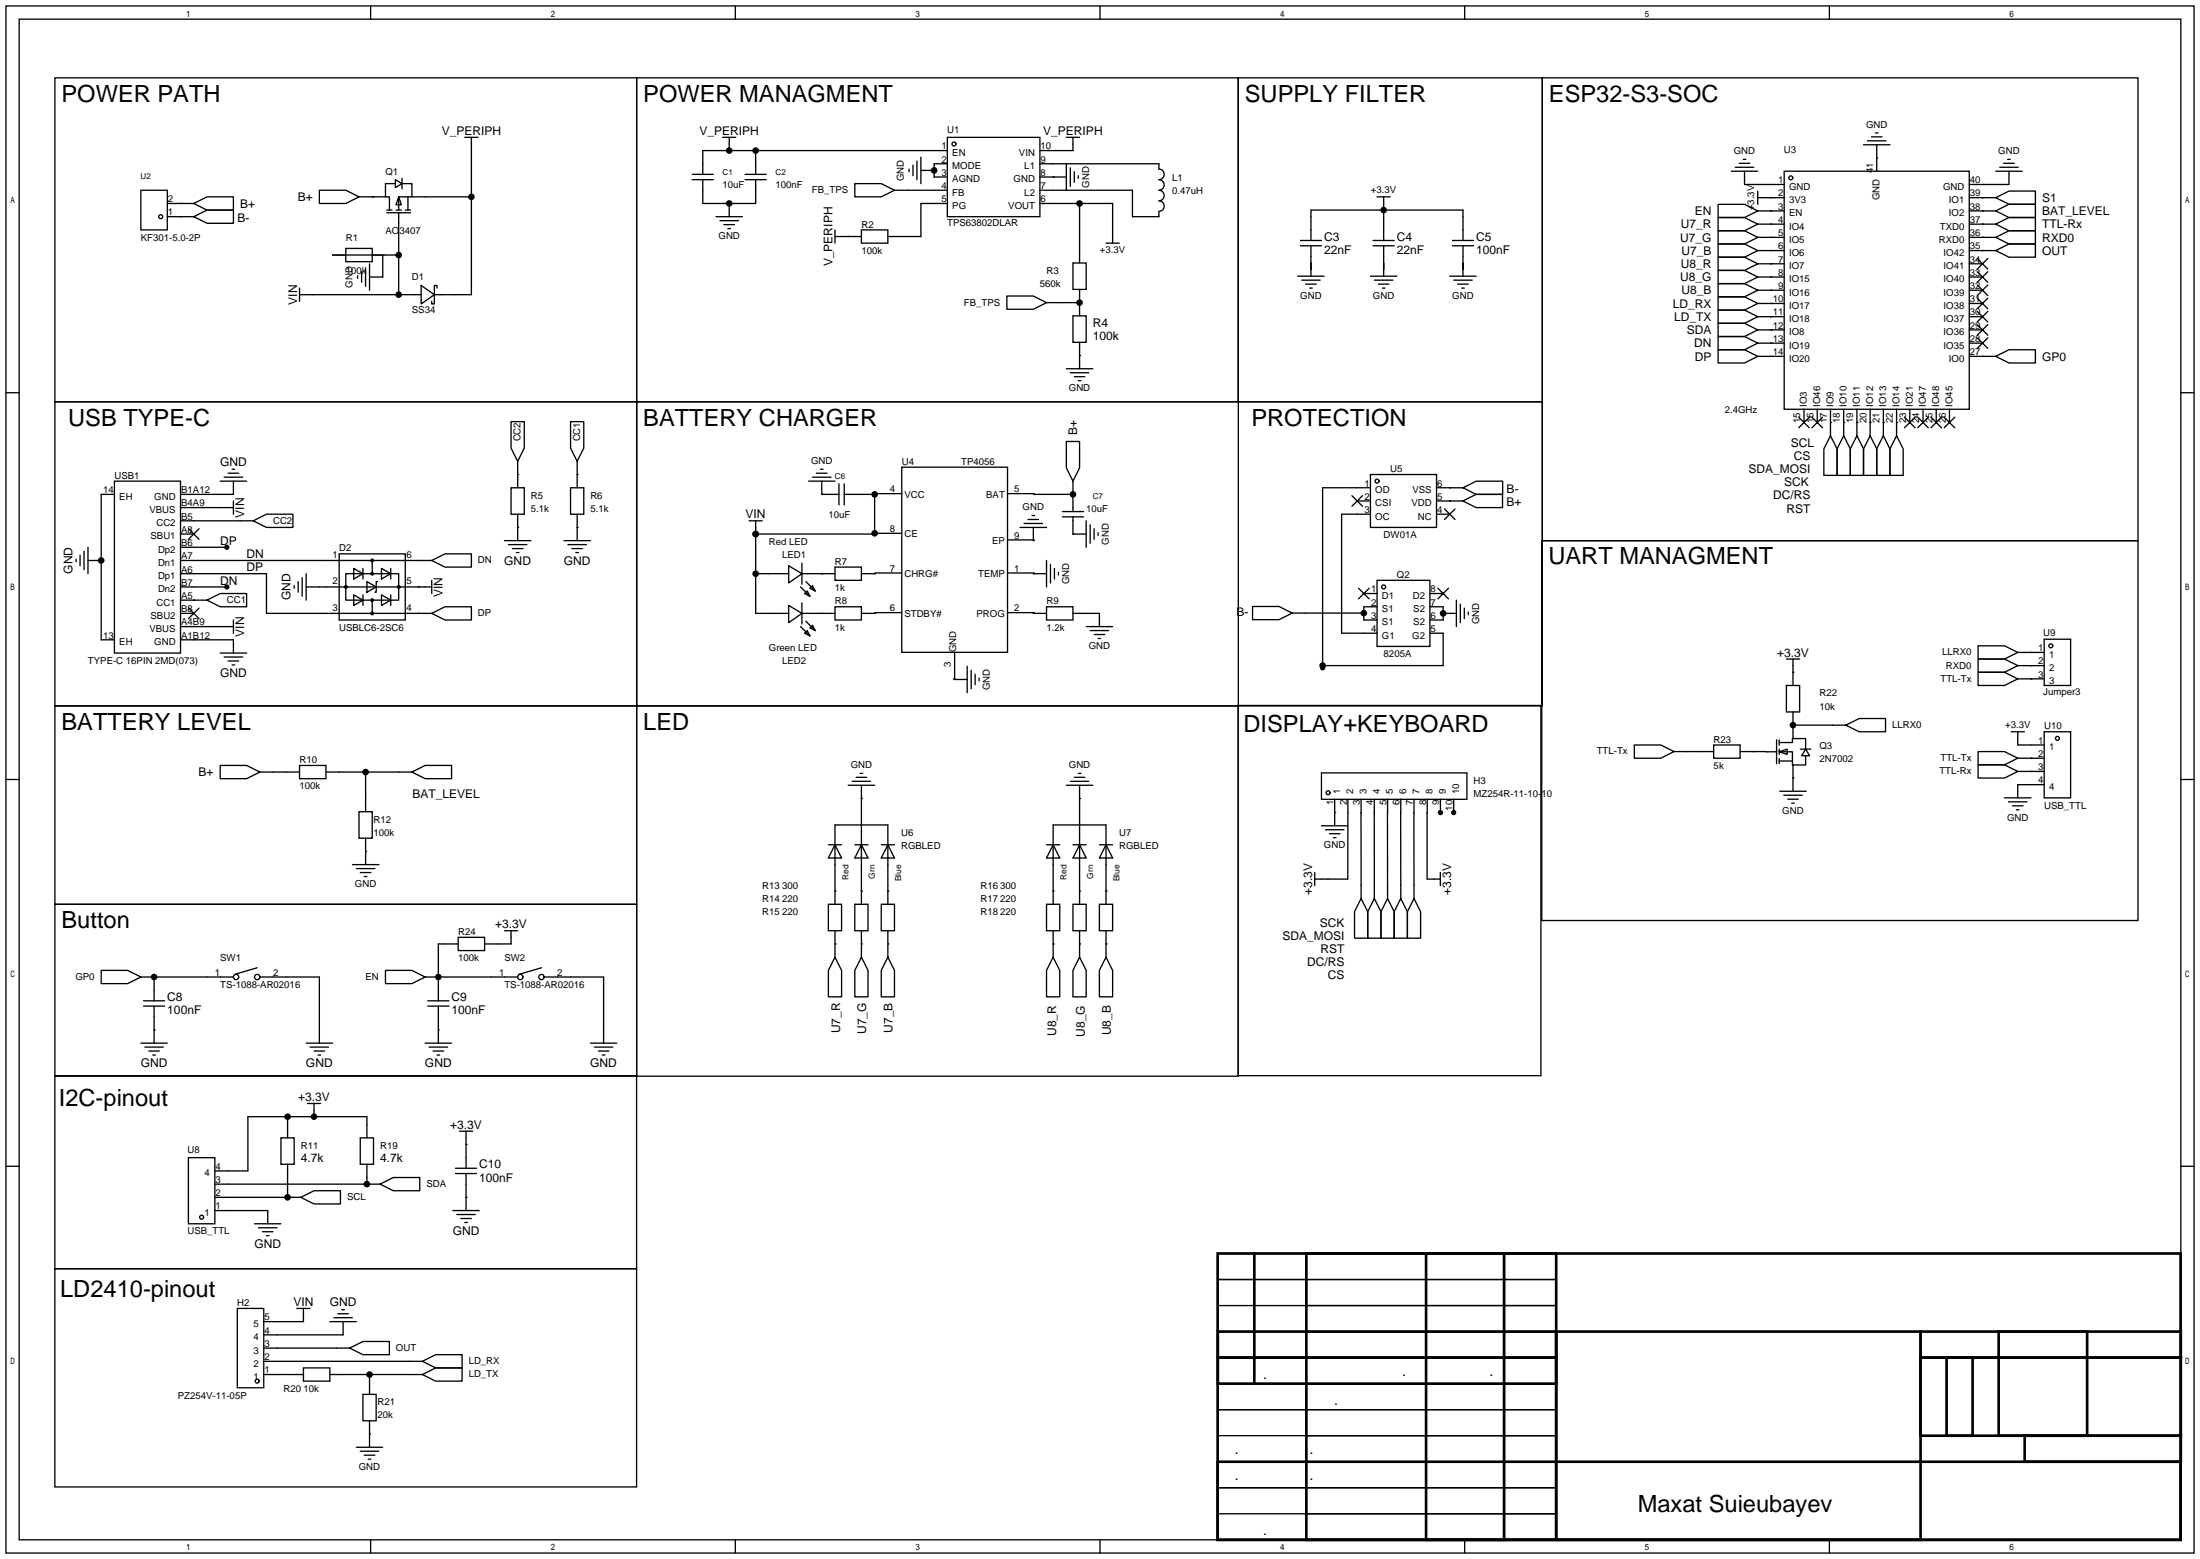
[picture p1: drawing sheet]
<svg xmlns="http://www.w3.org/2000/svg" width="423mm" height="299mm" viewBox="0 0 423 299" stroke-linecap="round" stroke-linejoin="round" font-family="sans-serif">
<g fill="none" stroke="#000" stroke-width=".25">
<path d="M1.1 1.1h420.4v297.2h-420.4zM3.7 3.7h415.3v292.1h-415.3zM10.6 15h111.7v62.2h-111.7zM71.2 1.1v2.6M122.3 15h115.6v62.2h-115.6zM141.3 1.1v2.6M211.3 1.1v2.6M237.9 15h58.4v62.2h-58.4zM281.4 1.1v2.6M296.3 15h114.4v88.9h-114.4zM351.5 1.1v2.6M27.1 36.5h5v7.7h-5z"/>
<path d="M32.1 39.1h5.1M34.7 39.1h.1M37.2 39.1l2.6-1.3h5v2.6h-5zM61.4 36.5h5l2.6 1.3-2.6 1.3h-5zM69 37.8h5.1M71.5 37.8h.1M75.8 35.3h-1.7v2.5h.7v2.6M76 34.5l1.2 .8-1.2 .7zM76.6 37.8l.5 1.5h-1zM77.2 34.3v2M77.4 35.3h1.7v2.5h-2.5v2.6M78.4 37.8v2.6"/>
<path d="M79.1 37.8h11.5M89.3 26.4h2.5M90.6 26.4v30.2h-7.1M133 34.5h4M133 33.5h4M135 34.5v4.6h10.2v-4.6M138.8 26.4h2.6M140.1 26.4v2.5M140.1 39.1v2.5M143.1 34.5h4.1M143.1 33.5h4.1M145.2 28.9v4.6"/>
<path d="M164.2 35.3h5.1l2.5 1.2-2.5 1.3h-5.1zM171.8 36.5h10.2M174.6 32.5v.5M175.4 31.7v2M176.2 31v3.5M176.9 32.7h2.6M176.9 30.2v5.1M182 26.4h17.8v15.2h-17.8zM182 39.1h-5.1v6.3h-6.3M182 31.5h-2.5v2.5h2.5M182 28.9h-47v4.6M199.8 31.5h22.8v1a1.02 1.02 0 0 1 1.1 1 1.02 1.02 0 0 1-1.1 1"/>
<path d="M199.8 36.5h17.8v5.1h5v-1M199.8 39.1h14v7.6M199.8 34h5.1M202.3 34h.1M204.9 26.4h2.5M204.9 31.5v5M205.6 32.2v3.6M206.1 26.4v2.5h-6.3M206.4 33v2M207.1 33.7v.6M207.4 39.1v11.4M222.6 34.5a1.02 1.02 0 0 1 1.1 1 1.02 1.02 0 0 1-1.1 1"/>
<path d="M222.6 38.6a1.02 1.02 0 0 1 1.1 1 1.02 1.02 0 0 1-1.1 1M222.6 36.5a1.02 1.02 0 0 1 1.1 1.1 1.02 1.02 0 0 1-1.1 1M264.6 37.8h2.5M265.8 37.8v8.4M330.1 39.2h5.1l2.5 1.3-2.5 1.3h-5.1zM332.6 32.9h5.1M333.4 32.1h3.5M334.1 31.4h2.1M334.9 30.6h.5M335.2 32.9v2.5h7.6M337.7 38h5.1M337.7 36.7v2.5"/>
<path d="M340.2 38h.1M342.8 32.9h35.5v45.7h-35.5zM358 27.8h5.1M358.8 27.1h3.5M359.5 26.3h2.1M360.3 25.5h.5M360.6 30.4h.1M360.6 27.8v5.1M378.3 38h5.1M380.9 38h.1M383.4 38l2.6-1.3h5v2.5h-5zM383.4 32.9h5.1"/>
<path d="M384.2 32.1h3.5M384.9 31.4h2.1M385.7 30.6h.5M386 32.9v2.5h-7.7M34.7 41.6h.1M37.2 41.6l2.6-1.2h5v2.5h-5zM37.2 41.6h-5.1M57.5 56.6h23.4M57.5 55.3v2.6M63.9 49h12.7M66.4 47.7h5.1v2.6h-5.1zM68.7 53v.5"/>
<path d="M69.5 52.2v2M70.2 51.4v3.6M71 50.7v5.1M73.5 49v4.2h-2.5M74.3 40.4h1M74.3 40.9h4.6M76.1 40.4h1M76.6 40.9v15.7M77.9 40.4h1M80.9 54.8l2.6 1.8-2.6 1.8zM84 55.3v-.5h-.5v3.6h-.6v-.5M137.6 41.6h5"/>
<path d="M138.3 42.4h3.6M139.1 43.1h2M139.8 43.9h.5M160.4 45.4h5.1M160.4 44.2v2.5M163 45.4h.1M165.5 44.2h5.1v2.5h-5.1zM193.4 56.9h5.1l2.6 1.2-2.6 1.3h-5.1zM201.1 58.1h6.3M206.1 50.5h2.6v5.1h-2.6zM207.4 55.6v5.1M212.5 46.7h2.5"/>
<path d="M249.3 53.1h5.1M249.8 46.2h4.1M249.8 47.2h4.1M250.1 53.8h3.5M250.8 54.6h2.1M251.6 55.3h.5M251.9 46.2v-5.8h29.2v5.8M251.9 47.2v5.9M263.3 53.1h5.1M263.8 46.2h4.1M263.8 47.2h4.1M264 53.8h3.6"/>
<path d="M264.8 54.6h2M265.6 55.3h.5M265.8 47.2v5.9M278.5 53.1h5.1M279 46.2h4.1M279 47.2h4.1M279.3 53.8h3.5M280 54.6h2.1M280.8 55.3h.5M281.1 47.2v5.9M330.1 41.8h5.1l2.5 1.3-2.5 1.2h-5.1zM330.1 44.3h5.1l2.5 1.3-2.5 1.3h-5.1z"/>
<path d="M330.1 46.9h5.1l2.5 1.2-2.5 1.3h-5.1zM330.1 49.4h5.1l2.5 1.3-2.5 1.2h-5.1zM330.1 51.9h5.1l2.5 1.3-2.5 1.3h-5.1zM330.1 54.5h5.1l2.5 1.3-2.5 1.2h-5.1zM330.1 57h5.1l2.5 1.3-2.5 1.3h-5.1zM330.1 59.6h5.1l2.5 1.2-2.5 1.3h-5.1zM337.7 40.5h5.1M337.7 53.2h5.1M337.7 43.1h5.1M337.7 45.6h5.1M337.7 48.1h5.1M337.7 50.7h5.1"/>
<path d="M337.7 55.8h5.1M337.7 58.3h5.1M340.2 43.1h.1M340.2 45.6h.1M340.2 48.1h.1M340.2 50.7h.1M340.2 53.2h.1M340.2 55.8h.1M340.2 40.5h.1M340.2 58.3h.1M378.3 40.5h5.1M378.3 53.2h2.6"/>
<path d="M378.3 43.1h5.1M378.3 45.6h5.1M378.3 48.1h5.1M378.3 50.7h2.6M378.3 55.8h2.6M378.3 58.3h2.6M379.9 59.8l2 2M379.9 57.3l2 2M379.9 54.7l2 2.1M379.9 52.2l2 2M379.9 49.7l2 2M380.9 40.5h.1"/>
<path d="M380.9 45.6h.1M380.9 43.1h.1M380.9 48.1h.1M381.9 59.8l-2 2M381.9 57.3l-2 2M381.9 54.7l-2 2.1M381.9 52.2l-2 2M381.9 49.7l-2 2M383.4 40.5l2.6-1.3h5v2.6h-5zM383.4 43.1l2.6-1.3h5v2.5h-5zM383.4 45.6l2.6-1.3h5v2.6h-5zM383.4 48.1l2.6-1.2h5v2.5h-5z"/>
<path d="M1.1 75.4h2.6M10.6 77.2h111.7v58.4h-111.7zM122.3 77.2h174v58.4h-174zM204.9 70.8h5M205.6 71.6h3.6M206.1 60.7h2.6v5.1h-2.6zM206.4 72.4h2M207.1 73.1h.6M207.4 68.3h.1M207.4 65.8v5M237.9 77.2v58.4M330.1 64.6h5.1l2.5 1.3-2.5 1.3h-5.1z"/>
<path d="M330.1 67.2h5.1l2.5 1.3-2.5 1.2h-5.1zM330.1 62.1h5.1l2.5 1.3-2.5 1.2h-5.1zM337.7 65.9h5.1M337.7 68.5h5.1M337.7 60.8h5.1M337.7 63.4h5.1M340.2 65.9h.1M340.2 68.5h.1M340.2 63.4h.1M340.2 60.8h.1M346.6 78.6v2.6M349.1 78.6v2.6"/>
<path d="M351.7 78.6v5.1M354.2 78.6v5.1M356.7 78.6v5.1M359.3 78.6v5.1M361.8 78.6v5.1M364.4 78.6v5.1M366.9 78.6v2.6M369.4 78.6v2.6M372 78.6v2.6M374.5 78.6v2.6M378.3 65.9h2.6M378.3 68.5h5.1"/>
<path d="M378.3 60.8h2.6M378.3 63.4h2.6M379.9 64.9l2 2M379.9 62.4l2 2M380.9 68.5h.1M381.9 64.9l-2 2M381.9 62.4l-2 2M383.4 68.5l2.6-1.3h5v2.5h-5zM419 75.4h2.5M22 92.4h12.7v33h-12.7zM22 95h-2.6v27.9h2.6M34.7 97.5h10.1"/>
<path d="M42.3 92.4h5.1M43.1 91.7h3.5M43.8 90.9h2.1M44.6 90.1h.5M44.8 92.4v2.6h-10.1M44.8 96.2v2.6M98.2 93.7h2.5v5.1h-2.5zM98.2 81h2.5v5.1l-1.2 2.5-1.3-2.5zM99.5 91.2h.1M99.5 88.6v5.1M99.5 98.8v5.1M109.6 93.7h2.6v5.1h-2.6z"/>
<path d="M109.6 81h2.6v5.1l-1.3 2.5-1.3-2.5zM110.9 91.2h.1M110.9 88.6v5.1M110.9 98.8v5.1M155.3 92.4h5.1M156.1 91.7h3.6M156.9 90.9h2M157.6 90.1h.5M157.9 95h.1M157.9 95h3.3M157.9 92.4v2.6M161.2 92.9v4.1"/>
<path d="M162.2 92.9v4.1M162.2 95h5.8M173.2 89.7h20.4v35.6h-20.4zM173.2 94.8h-5.2v7.8h-22.8M193.6 94.8l12.5 .2M197.5 99.8h2M198.3 99h.5M204.1 99.3h4.1M204.1 98.3h4.1M204.9 84.8h2.5v5.1l-1.3 2.5-1.2-2.5zM206.1 92.4v5.9M206.1 99.3v3.3"/>
<path d="M259.7 95.2l2.1 2M260.7 96.2h2.6M261.8 95.2l-2.1 2M263.3 91.2h12.7v10.1h-12.7zM263.3 98.8h-5.5v22.8h6.8M263.3 93.7h-9.2v34.6M276 93.7h5.1M276 96.2h5M276 98.8h2.5M277.5 97.8l2 2M278.5 96.2h.1M278.5 93.7h.1"/>
<path d="M279.5 97.8l-2 2M281 96.2l2.6-1.2h5.1v2.5h-5.1zM281.1 93.7l2.5-1.3h5.1v2.6h-5.1zM345.6 80.1l2 2.1M347.6 80.1l-2 2.1M348.1 80.1l2 2.1M350.1 80.1l-2 2.1M351.7 83.7l1.2 2.5v5.1h-2.5v-5.1zM351.7 81.2h.1M354.2 83.7l1.3 2.5v5.1h-2.6v-5.1zM354.2 81.2h.1M356.7 83.7l1.3 2.5v5.1h-2.5v-5.1z"/>
<path d="M356.7 81.2h.1M359.3 83.7l1.3 2.5v5.1h-2.6v-5.1zM359.3 81.2h.1M361.8 83.7l1.3 2.5v5.1h-2.5v-5.1zM361.8 81.2h.1M364.4 83.7l1.2 2.5v5.1h-2.5v-5.1zM364.4 81.2h.1M365.9 80.1l2 2.1M367.9 80.1l-2 2.1M368.4 80.1l2.1 2.1M370.5 80.1l-2.1 2.1M371 80.1l2 2.1"/>
<path d="M373 80.1l-2 2.1M373.5 80.1l2 2.1M375.5 80.1l-2 2.1M14.6 107.4v.5M15.4 106.6v2.1M16.1 105.9v3.5M16.9 107.7h2.5M16.9 105.1v5.1M34.7 110.2h16.5v7.6h31.7M34.7 117.8h2.5M34.7 102.6h2.5M34.7 112.7h8.9"/>
<path d="M34.7 100h14M34.7 115.3h5.1M34.7 107.7h48.2M34.7 105.1h8.9M36.2 116.8l2 2M36.2 101.6l2 2M37.2 115.3h.1M38.2 116.8l-2 2M38.2 101.6l-2 2M39.8 115.3l2.5-1.3h5.1v2.6h-5.1zM44.8 119.1v2.5M48.7 100l2.5-1.2h5.1v2.5h-5.1z"/>
<path d="M56.5 112.5v.5M57.3 111.7v2.1M58.1 111v3.5M58.8 112.7h24.1M58.8 110.2v5.1M65.2 106.4h12.7v12.7h-12.7zM66.4 110.2h10.2v5.1h-10.2zM68 109.2l1.7 1-1.7 1zM68 114.3l1.7 1-1.7 1zM69.7 109.2v2M69.7 114.3v2M70.5 111.7l1.8 1-1.8 1.1z"/>
<path d="M71.5 107.7v2.5M71.5 115.3v2.5M72.5 111.7h-.2v2.1h-.3M73.3 109.2l1.8 1-1.8 1zM73.3 114.3l1.8 1-1.8 1zM75.1 109.2v2M75.1 114.3v2M80.4 112.7h.1M80.4 107.7h.1M80.4 117.8h.1M82.9 107.7l2.6-1.3h5.1v2.5h-5.1zM82.9 117.8l2.6-1.2h5.1v2.5h-5.1z"/>
<path d="M82.9 111.5v2.5M96.9 103.9h5.1M97.7 104.6h3.5M98.4 105.4h2.1M99.2 106.1h.5M99.5 101.3h.1M108.3 103.9h5.1M109.1 104.6h3.6M109.9 105.4h2M110.6 106.1h.5M110.9 101.3h.1M143.9 100h2.5"/>
<path d="M145.2 110.2h6.3M145.2 100v17.8h6.3M151.5 108.7l2.6 1.5-2.6 1.8zM151.5 116.3l2.6 1.5-2.6 1.8zM153.8 112.7l1.8 1.8M154.1 110.2h6.3M154.1 108.2v4M154.1 115.8v4.1M154.1 117.8h6.3M154.6 114l.5-.5 .5 1zM154.8 111.7l1.8 1.8M154.8 119.3l1.8 1.8"/>
<path d="M155.6 113l.5-.5 .5 1zM157.9 110.2h.1M157.9 117.8h.1M160.4 108.9h5.1v2.6h-5.1zM160.4 116.6h5.1v2.5h-5.1zM168 102.4h5.2M173.2 110.1l-7.7 .1M173.2 117.7l-7.7 .1M193.6 110.1h5v.1M193.6 117.7h5v.1M196 101.3h5.1M196.7 100.6h3.6"/>
<path d="M198.5 110.2h2.6M198.5 117.8h2.6M198.5 101.3v2.6h.1v-.2h-5M201.1 116.6h5v2.5h-5zM201.1 107.7v5M201.8 108.4v3.6M202.6 109.2v2M203.3 109.9v.6M206.1 102.6h.1M206.1 117.8h5.1v2.6M206.1 102.6h2.6M208.7 100v5.1"/>
<path d="M209.4 100.8v3.6M210.2 101.6v2M211 102.3v.5M240.6 116.5h5.1l2.6 1.3-2.6 1.2h-5.1zM248.3 117.8h13.7M261 113l2 2M262 114h2.6M263 113l-2 2M264.6 111.5h10.1v12.7h-10.1zM264.6 116.6h-2.6v2.5h2.6M274.7 114h2.6M274.7 116.6h2.6v2.5h-2.6"/>
<path d="M276.2 113l2.1 2M277.3 117.8h2.5M278.3 113l-2.1 2M279.8 115.3v5.1M280.6 116v3.6M281.3 116.8v2M282.1 117.6v.5M296.2 103.9h114.5v72.9h-114.5zM10.6 135.6h111.7v38.1h-111.7zM34.7 120.4h10.1M34.7 122.9h10.1v2.5M42.3 125.4h5.1"/>
<path d="M43.1 126.2h3.5M43.8 127h2.1M44.6 127.7h.5M122.3 135.6h115.6v71.1h-115.6zM153.8 120.4l1.8 1.7M154.6 121.6l.5-.5 .5 1zM155.6 120.6l.5-.5 .5 1zM183.4 125.3v5.1l-.1 .1h2.5M185.8 128v5.1M186.6 128.7v3.6M187.3 129.5v2M188.1 130.3v.5"/>
<path d="M208.7 120.4h5.1M209.4 121.1h3.6M210.2 121.9h2M211 122.6h.5M237.9 135.5h58.1v71.1h-58.1zM274.7 121.6h2.6v6.3h-23.2M343.2 131.7h2.5v5.1h-2.5zM343.2 126.6h2.5M344.5 129.1h.1M344.5 126.6v5.1M344.5 136.8v5M344.5 139.3h10.1"/>
<path d="M354.6 139.3l2.6-1.3h5v2.6h-5zM380 129.1h5.1l2.5 1.3-2.5 1.3h-5.1zM380 126.6h5.1l2.5 1.3-2.5 1.2h-5.1zM380 124.1h5.1l2.5 1.2-2.5 1.3h-5.1zM387.6 130.4h5.1M387.6 127.9h5.1M387.6 125.3h5.1M390.2 130.4h.1M390.2 127.9h.1M390.2 125.3h.1M392.7 122.8h5.1v8.9h-5.1zM1.1 149.7h2.6"/>
<path d="M42.3 147h5.1l2.5 1.3-2.5 1.3h-5.1zM49.9 148.3h7.6M57.5 147h5.1v2.6h-5.1zM62.6 148.3h16.5M69 155.9h2.5v5.1h-2.5zM70.2 148.3v7.6M79.1 148.3l2.6-1.3h5.1v2.6h-5.1zM163 150.8h5M163.7 150.1h3.6M164.5 149.3h2M165.2 148.6h.5M165.5 153.4h.1"/>
<path d="M165.5 150.8v22.9M204.9 150.8h5M205.6 150.1h3.6M206.4 149.3h2M207.1 148.6h.6M207.4 153.4h.1M207.4 150.8v22.9M253.9 148.5h27.9v5h-27.9zM253.9 158.6h5.1M254.6 159.4h3.6M256.4 156.1h.1M256.4 153.5v5.1"/>
<path d="M259 153.5l-.1 15.4h-6.3M261.5 153.5v19.1M264 153.5v19.1M266.6 153.5v19.1M269.1 153.5v19.1M271.7 153.5v19.1M274.2 153.5v15.4h2.5M276.7 153.5v2.6M279.3 153.5v2.6M314 143.1h5.1l2.5 1.3-2.5 1.2h-5.1zM321.6 144.4h7.6M329.2 143.1h5.1v2.5h-5.1z"/>
<path d="M334.3 144.4h5.1M336.8 144.4h.1M339.3 144.4h2M341.3 142.1v4.6M341.8 144.4l1.5-.5v1zM341.8 142.6h2.6v-.7h2.5v2M341.8 144.4h2.6v2.5h2.5v-1.7M341.8 146.2h2.6M341.8 142.1v1M341.8 143.9v1M341.8 145.7v1M341.9 152h5.1"/>
<path d="M342.7 152.8h3.5M343.4 153.5h2.1M344.2 154.3h.5M344.5 149.5h.1M344.5 146.9v5.1M345.9 143.9h2M346.9 143.9l.8 1.3h-1.6zM380 144.4h5.1l2.5 1.2-2.5 1.3h-5.1zM380 146.9h5.1l2.5 1.3-2.5 1.3h-5.1zM385.1 153.3h5.1M385.9 154h3.5M386.4 140.6h2.5"/>
<path d="M386.6 154.8h2.1M387.4 155.5h.5M387.6 140.6v2.5h5.1M387.6 145.6h5.1M387.6 148.2h5.1M390.2 145.6h.1M390.2 148.2h.1M392.7 140.6h5.1v12.7h-5.1zM392.7 150.7h-5.1v2.6M419 149.7h2.5M10.6 173.7h111.7v33h-111.7zM67.7 166.1h5.1"/>
<path d="M68.5 166.8h3.5M69.2 167.6h2.1M70 168.4h.5M70.2 163.5h.1M70.2 161v5.1M96.9 178.8h2.6M98.2 178.8v2.5h-5.1M159.1 173.7h2.6v5.1h-2.6zM159.1 162.3h2.6M160.4 171.2h.1M160.4 173.7v-15.2h10.2v15.2M160.4 178.8v5.1"/>
<path d="M160.4 162.3l1.3 2.5h-2.6zM164.2 173.7h2.6v5.1h-2.6zM164.2 162.3h2.6M165.5 171.2h.1M165.5 178.8v5.1M165.5 162.3l1.3 2.5h-2.6zM169.3 173.7h2.5v5.1h-2.5zM169.3 162.3h2.5M170.6 171.2h.1M170.6 178.8v5.1M170.6 162.3l1.2 2.5h-2.5zM201.1 173.7h2.5v5.1h-2.5z"/>
<path d="M201.1 162.3h2.5M202.3 171.2h.1M202.3 162.3l1.3 2.5h-2.5zM202.3 173.7v-15.2h10.2v15.2M202.3 178.8v5.1M206.1 173.7h2.6v5.1h-2.6zM206.1 162.3h2.6M207.4 171.2h.1M207.4 178.8v5.1M207.4 162.3l1.3 2.5h-2.6zM211.2 173.7h2.6v5.1h-2.6zM211.2 162.3h2.6"/>
<path d="M212.5 171.2h.1M212.5 162.3l1.3 2.5h-2.6zM212.5 178.8v5.1M252.6 167.6v2.5M255.4 160.1h2M256.2 160.9h.5M261.5 172.6l1.3 2.5v5.1h-2.6v-5.1zM264 172.6l1.3 2.5v5.1h-2.5v-5.1zM266.6 172.6l1.2 2.5v5.1h-2.5v-5.1zM269.1 172.6l1.3 2.5v5.1h-2.6v-5.1zM271.7 172.6l1.2 2.5v5.1h-2.5v-5.1zM276.7 167.6v2.5"/>
<path d="M19.4 186.4h5.1l2.6 1.3-2.6 1.2h-5.1zM27.1 187.7h17.7M27.6 192.2h4M27.6 193.3h4M29.6 197.8h.1M29.6 187.7v4.5M29.6 193.3v7.1M49.4 185.9l-4.3 1.3M49.9 187.7h11.5v12.7M74.1 186.4h5l2.6 1.3-2.6 1.2h-5zM81.7 187.7h17.8M82.2 192.2h4"/>
<path d="M82.2 193.3h4M84.2 197.8h.1M84.2 193.3v7.1M88 180.1h5.1v2.5h-5.1zM88 181.3h-3.8v10.9M104 185.9l-4.3 1.3M104.5 187.7h11.5v12.7M160.4 183.9l1.3 2.5v5.1h-2.6v-5.1zM160.4 181.3h.1M165.5 183.9l1.3 2.5v5.1h-2.6v-5.1zM165.5 181.3h.1M170.6 183.9l1.2 2.5v5.1h-2.5v-5.1z"/>
<path d="M170.6 181.3h.1M202.3 183.9l1.3 2.5v5.1h-2.5v-5.1zM202.3 181.3h.1M207.4 183.9l1.3 2.5v5.1h-2.6v-5.1zM207.4 181.3h.1M212.5 183.9l1.3 2.5v5.1h-2.6v-5.1zM212.5 181.3h.1M10.5 206.6h111.8v37.1h-111.8zM27.1 200.4h5M27.8 201.1h3.6M28.6 201.9h2M29.3 202.7h.6"/>
<path d="M54 218.6h2.5v5h-2.5zM55.2 214.5v4.1M58.8 200.4h5.1M59.1 212h2.5M59.6 201.1h3.5M60.3 212v2.5M60.3 201.9h2.1M61.1 202.7h.5M69.2 218.6h2.6v5h-2.6zM70.5 218.6v-4.1h-22.9v10.4h-6.3M81.7 200.4h5.1M82.4 201.1h3.6"/>
<path d="M83.2 201.9h2M84 202.7h.5M88.3 217.3h2.5M89.5 219.8h.1M89.5 217.3v7.1M113.4 200.4h5.1M114.2 201.1h3.5M114.9 201.9h2.1M115.7 202.7h.5M1.1 224h2.6M36.2 222.4h5.1v12.7h-5.1zM41.3 232.5h10.1v2.6"/>
<path d="M41.3 230h16.5M41.3 227.5h31.7M48.9 235.1h5.1M49.7 235.8h3.5M50.4 236.6h2.1M51.2 237.4h.5M55.2 223.6v6.4M57.8 230l2.5-1.3h5.1v2.6h-5.1zM70.5 223.6v3.9M73 227.5l2.6-1.3h5v2.5h-5zM87 232.5h5.1M87.5 224.4h4.1"/>
<path d="M87.5 225.4h4.1M87.8 233.3h3.5M88.5 234.1h2.1M89.3 234.8h.5M89.5 230h.1M89.5 225.4v7.1M419 224h2.5M10.5 243.7h111.8v41.9h-111.8zM45.6 251.3h5.1v15.3h-5.1zM50.7 259h16.5M57 251.3h2.6M58.3 251.3v2.6h-7.6"/>
<path d="M63.4 253.9h5.1M64.1 253.1h3.6M64.9 252.3h2M65.7 251.6h.5M65.9 253.9v2.5h-15.2M67.2 259l2.5-1.3h5.1v2.5h-5.1zM234 240.8h17v5h-17zM234 245.8h17v5h-17zM234 255.8h185M251 240.8h48v55h-48zM251 245.8h48M251 250.8h48"/>
<path d="M274 240.8v55M288.9 240.8v55M50.7 264h7.6M50.7 261.5h30.5M58.3 262.8h5.1v2.5h-5.1zM63.4 264h17.8M68.5 278h5M69.2 278.8h3.6M69.7 267.8h2.6v5.1h-2.6zM70 279.5h2M71 275.5h.1M71 264v3.8"/>
<path d="M71 272.9v5.1M81.2 261.5l2.5-1.3h5.1v2.6h-5.1zM81.2 264l2.5-1.2h5.1v2.5h-5.1zM234 265.8h17v5h-17zM234 270.8h17v5h-17zM251 260.8h48M251 265.8h48M251 270.8h48M251 275.8h48M369 260.8h15v15h-15zM369 260.8h5v15h-5zM70.7 280.3h.5"/>
<path d="M71.2 295.8v2.5M141.3 295.8v2.5M211.3 295.8v2.5M234 280.8h17v5h-17zM234 285.8h17v5h-17zM251 280.8h48M251 285.8h48M251 290.8h48M281.4 295.8v2.5M351.5 295.8v2.5"/>
<circle cx="183.3" cy="27.7" r=".38"/>
<circle cx="344" cy="34.2" r=".38"/>
<circle cx="30.9" cy="41.6" r=".38"/>
<circle cx="264.6" cy="92.4" r=".38"/>
<circle cx="66.4" cy="112.7" r=".25"/>
<circle cx="71.5" cy="110.2" r=".25"/>
<circle cx="71.5" cy="107.7" r=".25"/>
<circle cx="71.5" cy="115.3" r=".25"/>
<circle cx="71.5" cy="117.8" r=".25"/>
<circle cx="76.6" cy="112.7" r=".25"/>
<circle cx="265.8" cy="112.7" r=".38"/>
<circle cx="394" cy="124.1" r=".38"/>
<circle cx="255.1" cy="152.3" r=".38"/>
<circle cx="395.3" cy="141.8" r=".38"/>
<circle cx="45.3" cy="187.7" r=".51"/>
<circle cx="49.4" cy="187.7" r=".51"/>
<circle cx="100" cy="187.7" r=".51"/>
<circle cx="104" cy="187.7" r=".51"/>
<circle cx="38.7" cy="233.8" r=".38"/>
<circle cx="49.4" cy="265.3" r=".38"/>
</g>
<g fill="none" stroke="#000" stroke-width=".51">
<path d="M233.9 240.8h185v55h-185zM234 255.8h65v5h-65zM241 240.8v25M251 240.8h48v55h-48zM274 240.8h15v55h-15zM299 255.8h70v40h-70zM369 255.8h50v5h-50zM384 255.8h17v20h-17zM234 260.8h65v5h-65zM369 260.8h50v15h-50zM374 260.8h5v15h-5zM389 275.8h30v5h-30z"/>
<path d="M233.9 280.8h185v15h-185z"/>
</g>
<g fill="#000">
<circle cx="90.6" cy="37.8" r=".63"/>
<circle cx="140.1" cy="39.1" r=".63"/>
<circle cx="140.1" cy="28.9" r=".63"/>
<circle cx="145.2" cy="28.9" r=".63"/>
<circle cx="179.5" cy="32.7" r=".63"/>
<circle cx="207.4" cy="39.1" r=".63"/>
<circle cx="76.6" cy="56.6" r=".63"/>
<circle cx="76.6" cy="49" r=".63"/>
<circle cx="207.4" cy="58.1" r=".63"/>
<circle cx="265.8" cy="40.4" r=".63"/>
<circle cx="168" cy="95" r=".63"/>
<circle cx="206.1" cy="95" r=".63"/>
<circle cx="19.4" cy="107.7" r=".63"/>
<circle cx="43.6" cy="105.1" r=".51"/>
<circle cx="43.6" cy="112.7" r=".51"/>
<circle cx="145.2" cy="102.6" r=".63"/>
<circle cx="145.2" cy="110.2" r=".63"/>
<circle cx="168" cy="102.4" r=".63"/>
<circle cx="262" cy="117.8" r=".63"/>
<circle cx="277.3" cy="117.8" r=".63"/>
<circle cx="254.1" cy="128.3" r=".51"/>
<circle cx="254.1" cy="127.9" r=".63"/>
<circle cx="344.5" cy="139.3" r=".63"/>
<circle cx="70.2" cy="148.3" r=".63"/>
<circle cx="276.7" cy="156.1" r=".51"/>
<circle cx="279.3" cy="156.1" r=".51"/>
<circle cx="29.6" cy="187.7" r=".63"/>
<circle cx="84.2" cy="187.7" r=".63"/>
<circle cx="55.2" cy="214.5" r=".63"/>
<circle cx="60.3" cy="214.5" r=".63"/>
<circle cx="55.2" cy="230" r=".63"/>
<circle cx="70.5" cy="227.5" r=".63"/>
<circle cx="71" cy="264" r=".63"/>
</g>
<g font-size="4.5">
<text x="11.8" y="19.6">POWER PATH</text>
<text x="123.6" y="19.6">POWER MANAGMENT</text>
<text x="239.2" y="19.6">SUPPLY FILTER</text>
<text x="297.6" y="19.6">ESP32-S3-SOC</text>
<text x="13.1" y="81.8">USB TYPE-C</text>
<text x="123.6" y="81.8">BATTERY CHARGER</text>
<text x="240.4" y="81.8">PROTECTION</text>
<text x="297.5" y="108.4">UART MANAGMENT</text>
<text x="11.8" y="140.2">BATTERY LEVEL</text>
<text x="123.6" y="140.2">LED</text>
<text x="238.9" y="140.6">DISPLAY+KEYBOARD</text>
<text x="11.8" y="178.3">Button</text>
<text x="11.3" y="212.5">I2C-pinout</text>
<text x="11.6" y="249.1">LD2410-pinout</text>
<text x="314.6" y="290.4">Maxat Suieubayev</text>
</g>
<g font-size="2.7">
<text x="370.5" y="259.8">Литера</text>
<text x="402.5" y="259.8">Масштаб</text>
<text x="234.5" y="264.8">ИзмЛист</text>
<text x="234.5" y="269.8">Разработ.</text>
<text x="242.7" y="264.8">.</text>
<text x="255.7" y="264.3">докум.</text>
<text x="275.3" y="264.3">Подп.</text>
<text x="234.5" y="274.8">Проверил</text>
<text x="237.2" y="279.3">.контр</text>
<text x="251.6" y="279.3">.</text>
<text x="237.2" y="284.3">.контр</text>
<text x="251.6" y="284.3">.</text>
<text x="234.5" y="294.8">Изм.</text>
</g>
<g font-size="2.3">
<text x="84.9" y="25.9">V_PERIPH</text>
<text x="134.4" y="25.9">V_PERIPH</text>
<text x="200.4" y="25.9">V_PERIPH</text>
<text x="46.1" y="39.9">B+</text>
<text x="57.2" y="38.6">B+</text>
<text x="325.6" y="41.3">EN</text>
<text x="392.3" y="41.3">BAT_LEVEL</text>
<text x="392.3" y="38.8">S1</text>
<text x="45.6" y="42.6">B-</text>
<text x="254.4" y="46.2">C3</text>
<text x="268.4" y="46.2">C4</text>
<text x="283.6" y="46.2">C5</text>
<text x="322.8" y="46.4">U7_G</text>
<text x="322.9" y="43.9">U7_R</text>
<text x="392.3" y="43.9">TTL-Rx</text>
<text x="392.3" y="46.4">RXD0</text>
<text x="159.9" y="51.1" transform="rotate(-90 159.9 51.1)">V_PERIPH</text>
<text x="254.4" y="48.8">22nF</text>
<text x="268.4" y="48.8">22nF</text>
<text x="283.6" y="48.8">100nF</text>
<text x="322.9" y="51.5">U8_R</text>
<text x="323" y="48.9">U7_B</text>
<text x="392.3" y="48.9">OUT</text>
<text x="57.1" y="58.5" transform="rotate(-90 57.1 58.5)">VIN</text>
<text x="321.4" y="59.1">LD_RX</text>
<text x="322.8" y="54">U8_G</text>
<text x="323" y="56.6">U8_B</text>
<text x="209.9" y="62.8">R4</text>
<text x="209.9" y="65.3">100k</text>
<text x="321.6" y="61.6">LD_TX</text>
<text x="324.1" y="64.2">SDA</text>
<text x="325.5" y="66.7">DN</text>
<text x="325.6" y="69.3">DP</text>
<text x="392.3" y="69.3">GP0</text>
<text x="206.9" y="83.5" transform="rotate(-90 206.9 83.5)">B+</text>
<text x="42.3" y="89.4">GND</text>
<text x="344" y="85.8">SCL</text>
<text x="344.6" y="88.3">CS</text>
<text x="289.5" y="94.7">B-</text>
<text x="335.9" y="90.9">SDA_MOSI</text>
<text x="340.7" y="95.9">DC/RS</text>
<text x="342.8" y="93.4">SCK</text>
<text x="46.9" y="99.4" transform="rotate(-90 46.9 99.4)">VIN</text>
<text x="143.2" y="99.6">VIN</text>
<text x="289.4" y="97.2">B+</text>
<text x="343.2" y="98.5">RST</text>
<text x="42.3" y="104.7">DP</text>
<text x="47.4" y="107.2">DN</text>
<text x="13.9" y="110.2" transform="rotate(-90 13.9 110.2)">GND</text>
<text x="42.3" y="112.3">DN</text>
<text x="47.4" y="109.7">DP</text>
<text x="96.9" y="108.5">GND</text>
<text x="108.3" y="108.5">GND</text>
<text x="55.8" y="115.3" transform="rotate(-90 55.8 115.3)">GND</text>
<text x="85" y="114.7" transform="rotate(-90 85 114.7)">VIN</text>
<text x="237.6" y="118.4">B-</text>
<text x="46.9" y="122.3" transform="rotate(-90 46.9 122.3)">VIN</text>
<text x="42.3" y="130.1">GND</text>
<text x="341.4" y="126.1">+3.3V</text>
<text x="38.1" y="149.1">B+</text>
<text x="79.2" y="153.4">BAT_LEVEL</text>
<text x="252.1" y="171.9" transform="rotate(-90 252.1 171.9)">+3.3V</text>
<text x="278.8" y="171.9" transform="rotate(-90 278.8 171.9)">+3.3V</text>
<text x="95.1" y="178.3">+3.3V</text>
<text x="253.5" y="178.1">SCK</text>
<text x="246.4" y="180.6">SDA_MOSI</text>
<text x="251.1" y="185.6">DC/RS</text>
<text x="253.7" y="183.1">RST</text>
<text x="255.1" y="188.1">CS</text>
<text x="32.1" y="192.3">C8</text>
<text x="32.1" y="194.8">100nF</text>
<text x="86.8" y="192.3">C9</text>
<text x="86.8" y="194.8">100nF</text>
<text x="161.4" y="198.5" transform="rotate(-90 161.4 198.5)">U7_R</text>
<text x="166.4" y="198.6" transform="rotate(-90 166.4 198.6)">U7_G</text>
<text x="171.4" y="198.4" transform="rotate(-90 171.4 198.4)">U7_B</text>
<text x="202.9" y="199" transform="rotate(-90 202.9 199)">U8_R</text>
<text x="208.4" y="199.1" transform="rotate(-90 208.4 199.1)">U8_G</text>
<text x="213.4" y="198.9" transform="rotate(-90 213.4 198.9)">U8_B</text>
<text x="27" y="205">GND</text>
<text x="58.8" y="205">GND</text>
<text x="81.6" y="205">GND</text>
<text x="113.4" y="205">GND</text>
<text x="57.3" y="211.5">+3.3V</text>
<text x="86.5" y="216.8">+3.3V</text>
<text x="57.8" y="223.2">4.7k</text>
<text x="73" y="223.2">4.7k</text>
<text x="92.1" y="224.5">C10</text>
<text x="92.1" y="227">100nF</text>
<text x="48.9" y="239.7">GND</text>
<text x="87" y="237.2">GND</text>
<text x="56.4" y="250.9">VIN</text>
<text x="63.3" y="250.9">GND</text>
</g>
<g font-size="1.8">
<text x="180.8" y="28.7">1</text>
<text x="182" y="25.5">U1</text>
<text x="182.9" y="30">EN</text>
<text x="195.8" y="30">VIN</text>
<text x="199.9" y="28.7">10</text>
<text x="333.1" y="29.6">GND</text>
<text x="342.7" y="29.5">U3</text>
<text x="358.5" y="24.6">GND</text>
<text x="383.9" y="29.6">GND</text>
<text x="74.1" y="33.5">Q1</text>
<text x="173.7" y="34.8" transform="rotate(-90 173.7 34.8)">GND</text>
<text x="180.8" y="31.2">2</text>
<text x="180.8" y="33.8">3</text>
<text x="182.9" y="32.5">MODE</text>
<text x="182.9" y="35">AGND</text>
<text x="194.7" y="35">GND</text>
<text x="196.8" y="32.5">L1</text>
<text x="199.9" y="33.8">8</text>
<text x="199.9" y="31.2">9</text>
<text x="225.2" y="34.8">L1</text>
<text x="341.6" y="35.2">1</text>
<text x="359.8" y="33.3" transform="rotate(-90 359.8 33.3)">41</text>
<text x="378.5" y="35.2">40</text>
<text x="32.3" y="41.4">1</text>
<text x="32.3" y="38.9">2</text>
<text x="138.8" y="36.1">10uF</text>
<text x="149" y="36.1">100nF</text>
<text x="156" y="37.1">FB_TPS</text>
<text x="180.8" y="36.3">4</text>
<text x="180.8" y="38.9">5</text>
<text x="182.9" y="37.6">FB</text>
<text x="182.9" y="40.1">PG</text>
<text x="193.7" y="40.1">VOUT</text>
<text x="196.8" y="37.6">L2</text>
<text x="199.9" y="38.9">6</text>
<text x="199.9" y="36.3">7</text>
<text x="209.2" y="36.1" transform="rotate(-90 209.2 36.1)">GND</text>
<text x="225.2" y="37.4">0.47uH</text>
<text x="263.4" y="37.1">+3.3V</text>
<text x="337" y="40.4" transform="rotate(-90 337 40.4)">+3.3V</text>
<text x="341.6" y="37.7">2</text>
<text x="341.6" y="40.3">3</text>
<text x="343.7" y="36.5">GND</text>
<text x="343.7" y="39">3V3</text>
<text x="343.7" y="41.6">EN</text>
<text x="361.1" y="38.4" transform="rotate(-90 361.1 38.4)">GND</text>
<text x="373.3" y="36.5">GND</text>
<text x="374.4" y="41.6">IO2</text>
<text x="374.4" y="39">IO1</text>
<text x="378.5" y="40.3">38</text>
<text x="378.5" y="37.7">39</text>
<text x="27.1" y="46.2">KF301-5.0-2P</text>
<text x="66.4" y="46.2">R1</text>
<text x="74.1" y="45">AO3407</text>
<text x="138" y="46">GND</text>
<text x="165.5" y="43.7">R2</text>
<text x="182" y="43.5">TPS63802DLAR</text>
<text x="341.6" y="42.8">4</text>
<text x="341.6" y="45.4">5</text>
<text x="341.6" y="47.9">6</text>
<text x="343.7" y="44.1">IO4</text>
<text x="343.7" y="46.6">IO5</text>
<text x="372.5" y="46.6">RXD0</text>
<text x="372.7" y="44.1">TXD0</text>
<text x="378.5" y="47.9">35</text>
<text x="378.5" y="45.4">36</text>
<text x="378.5" y="42.8">37</text>
<text x="66.4" y="52.6">100k</text>
<text x="79.1" y="53.9">D1</text>
<text x="165.5" y="48.8">100k</text>
<text x="201.1" y="52.6">R3</text>
<text x="211.3" y="48.5">+3.3V</text>
<text x="341.6" y="50.4">7</text>
<text x="341.6" y="53">8</text>
<text x="343.7" y="49.2">IO6</text>
<text x="343.7" y="51.7">IO7</text>
<text x="373.4" y="51.7">IO41</text>
<text x="373.4" y="49.2">IO42</text>
<text x="378.5" y="53">33</text>
<text x="378.5" y="50.4">34</text>
<text x="67.7" y="55.3" transform="rotate(-90 67.7 55.3)">GND</text>
<text x="185.2" y="58.7">FB_TPS</text>
<text x="199.8" y="55.1">560k</text>
<text x="249.8" y="57.4">GND</text>
<text x="263.8" y="57.4">GND</text>
<text x="279" y="57.4">GND</text>
<text x="340.6" y="58.1">10</text>
<text x="341.6" y="55.5">9</text>
<text x="343.7" y="54.3">IO15</text>
<text x="343.7" y="56.8">IO16</text>
<text x="343.7" y="59.3">IO17</text>
<text x="373.4" y="59.3">IO38</text>
<text x="373.4" y="56.8">IO39</text>
<text x="373.4" y="54.3">IO40</text>
<text x="378.5" y="58.1">31</text>
<text x="378.5" y="55.5">32</text>
<text x="79.1" y="60.2">SS34</text>
<text x="340.6" y="60.6">11</text>
<text x="340.6" y="63.1">12</text>
<text x="340.6" y="65.7">13</text>
<text x="343.7" y="61.9">IO18</text>
<text x="343.7" y="64.4">IO8</text>
<text x="373.4" y="64.4">IO36</text>
<text x="373.4" y="61.9">IO37</text>
<text x="378.5" y="65.7">28</text>
<text x="378.5" y="63.1">29</text>
<text x="378.5" y="60.6">30</text>
<text x="340.6" y="68.2">14</text>
<text x="343.7" y="67">IO19</text>
<text x="343.7" y="69.5">IO20</text>
<text x="373.4" y="67">IO35</text>
<text x="374.4" y="69.5">IO0</text>
<text x="378.5" y="68.2">27</text>
<text x="205.4" y="75.2">GND</text>
<text x="331.3" y="79.4">2.4GHz</text>
<text x="345.9" y="81.3" transform="rotate(-90 345.9 81.3)">15</text>
<text x="347.1" y="78.2" transform="rotate(-90 347.1 78.2)">IO3</text>
<text x="348.4" y="81.3" transform="rotate(-90 348.4 81.3)">16</text>
<text x="349.7" y="78.2" transform="rotate(-90 349.7 78.2)">IO46</text>
<text x="350.9" y="81.3" transform="rotate(-90 350.9 81.3)">17</text>
<text x="352.2" y="78.2" transform="rotate(-90 352.2 78.2)">IO9</text>
<text x="353.5" y="81.3" transform="rotate(-90 353.5 81.3)">18</text>
<text x="354.8" y="78.2" transform="rotate(-90 354.8 78.2)">IO10</text>
<text x="356" y="81.3" transform="rotate(-90 356 81.3)">19</text>
<text x="357.3" y="78.2" transform="rotate(-90 357.3 78.2)">IO11</text>
<text x="358.6" y="81.3" transform="rotate(-90 358.6 81.3)">20</text>
<text x="359.8" y="78.2" transform="rotate(-90 359.8 78.2)">IO12</text>
<text x="361.1" y="81.3" transform="rotate(-90 361.1 81.3)">21</text>
<text x="362.4" y="78.2" transform="rotate(-90 362.4 78.2)">IO13</text>
<text x="363.6" y="81.3" transform="rotate(-90 363.6 81.3)">22</text>
<text x="364.9" y="78.2" transform="rotate(-90 364.9 78.2)">IO14</text>
<text x="366.2" y="81.3" transform="rotate(-90 366.2 81.3)">23</text>
<text x="367.5" y="78.2" transform="rotate(-90 367.5 78.2)">IO21</text>
<text x="368.7" y="81.3" transform="rotate(-90 368.7 81.3)">24</text>
<text x="370" y="78.2" transform="rotate(-90 370 78.2)">IO47</text>
<text x="371.3" y="81.3" transform="rotate(-90 371.3 81.3)">25</text>
<text x="372.5" y="78.2" transform="rotate(-90 372.5 78.2)">IO48</text>
<text x="373.8" y="81.3" transform="rotate(-90 373.8 81.3)">26</text>
<text x="375.1" y="78.2" transform="rotate(-90 375.1 78.2)">IO45</text>
<text x="100" y="84.8" transform="rotate(-90 100 84.8)">CC2</text>
<text x="111.4" y="84.8" transform="rotate(-90 111.4 84.8)">CC1</text>
<text x="155.8" y="89.2">GND</text>
<text x="173.2" y="89.3">U4</text>
<text x="184.7" y="89.3">TP4056</text>
<text x="19.8" y="94.7">14</text>
<text x="22" y="92">USB1</text>
<text x="34.8" y="94.7">B1A12</text>
<text x="102" y="95.8">R5</text>
<text x="113.4" y="95.8">R6</text>
<text x="170.9" y="94.6">4</text>
<text x="173.8" y="95.6">VCC</text>
<text x="189.5" y="95.6">BAT</text>
<text x="194.8" y="94.6">5</text>
<text x="262.1" y="93.5">1</text>
<text x="264.2" y="94.7">OD</text>
<text x="267.1" y="90.7">U5</text>
<text x="271.3" y="94.7">VSS</text>
<text x="276.1" y="93.5">6</text>
<text x="22.9" y="96">EH</text>
<text x="28.7" y="98.5">VBUS</text>
<text x="29.6" y="96">GND</text>
<text x="30" y="101.1">CC2</text>
<text x="34.8" y="99.8">B5</text>
<text x="34.8" y="97.3">B4A9</text>
<text x="52.5" y="100.6">CC2</text>
<text x="102" y="98.3">5.1k</text>
<text x="113.4" y="98.3">5.1k</text>
<text x="159.1" y="99.6">10uF</text>
<text x="196.5" y="98.1">GND</text>
<text x="208.7" y="98.3">10uF</text>
<text x="262.1" y="96">2</text>
<text x="262.1" y="98.5">3</text>
<text x="264.2" y="97.3">CSI</text>
<text x="264.2" y="99.8">OC</text>
<text x="271.1" y="97.3">VDD</text>
<text x="272.4" y="99.8">NC</text>
<text x="276.1" y="98.5">4</text>
<text x="276.1" y="96">5</text>
<text x="28.9" y="103.6">SBU1</text>
<text x="30.4" y="106.2">Dp2</text>
<text x="34.8" y="107.4">A7</text>
<text x="34.8" y="104.9">B6</text>
<text x="34.8" y="102.4">A8</text>
<text x="63.9" y="107.2">1</text>
<text x="65.2" y="105.9">D2</text>
<text x="78.1" y="107.2">6</text>
<text x="147.7" y="104.7">Red LED</text>
<text x="150.3" y="107.2">LED1</text>
<text x="170.9" y="102.2">8</text>
<text x="173.8" y="103.2">CE</text>
<text x="190.6" y="104.5">EP</text>
<text x="194.8" y="103.5">9</text>
<text x="213" y="104.6" transform="rotate(-90 213 104.6)">GND</text>
<text x="265.8" y="103.4">DW01A</text>
<text x="30.4" y="113.8">Dn2</text>
<text x="30.4" y="111.2">Dp1</text>
<text x="30.4" y="108.7">Dn1</text>
<text x="34.8" y="112.5">B7</text>
<text x="34.8" y="110">A6</text>
<text x="63.9" y="112.3">2</text>
<text x="78.1" y="112.3">5</text>
<text x="91.8" y="108.2">DN</text>
<text x="160.4" y="108.5">R7</text>
<text x="160.4" y="113.6">1k</text>
<text x="170.9" y="109.8">7</text>
<text x="173.8" y="110.8">CHRG#</text>
<text x="187.9" y="110.8">TEMP</text>
<text x="194.8" y="109.8">1</text>
<text x="205.4" y="112.3" transform="rotate(-90 205.4 112.3)">GND</text>
<text x="263.4" y="113.8">1</text>
<text x="268.4" y="111">Q2</text>
<text x="274.8" y="113.8">8</text>
<text x="28.9" y="118.9">SBU2</text>
<text x="30" y="116.3">CC1</text>
<text x="34.8" y="117.6">B8</text>
<text x="34.8" y="115.1">A5</text>
<text x="43.6" y="115.8">CC1</text>
<text x="63.9" y="117.3">3</text>
<text x="78.1" y="117.3">4</text>
<text x="91.8" y="118.4">DP</text>
<text x="160.4" y="116.1">R8</text>
<text x="170.9" y="117.5">6</text>
<text x="173.8" y="118.5">STDBY#</text>
<text x="187.6" y="118.5">PROG</text>
<text x="194.8" y="117.5">2</text>
<text x="201.1" y="116.1">R9</text>
<text x="263.4" y="116.3">2</text>
<text x="263.4" y="118.9">3</text>
<text x="265.5" y="115.1">D1</text>
<text x="265.5" y="117.6">S1</text>
<text x="271.4" y="115.1">D2</text>
<text x="271.5" y="117.6">S2</text>
<text x="274.8" y="118.9">6</text>
<text x="274.8" y="116.3">7</text>
<text x="284.2" y="119.9" transform="rotate(-90 284.2 119.9)">GND</text>
<text x="19.8" y="122.7">13</text>
<text x="22.9" y="123.9">EH</text>
<text x="28.7" y="121.4">VBUS</text>
<text x="29.6" y="123.9">GND</text>
<text x="34.8" y="122.7">A1B12</text>
<text x="34.8" y="120.1">A4B9</text>
<text x="65.2" y="121.2">USBLC6-2SC6</text>
<text x="147.7" y="125">Green LED</text>
<text x="160.4" y="121.2">1k</text>
<text x="183.7" y="125.3" transform="rotate(-90 183.7 125.3)">GND</text>
<text x="201.1" y="121.2">1.2k</text>
<text x="209.2" y="124.7">GND</text>
<text x="263.4" y="121.4">4</text>
<text x="265.5" y="120.1">S1</text>
<text x="265.5" y="122.7">G1</text>
<text x="271.3" y="122.7">G2</text>
<text x="271.5" y="120.1">S2</text>
<text x="274.8" y="121.4">5</text>
<text x="373.1" y="125.9">LLRX0</text>
<text x="391.6" y="125.1">1</text>
<text x="392.5" y="122.1">U9</text>
<text x="16.9" y="127.5">TYPE-C 16PIN 2MD(073)</text>
<text x="150.3" y="127.5">LED2</text>
<text x="182.7" y="128.1" transform="rotate(-90 182.7 128.1)">3</text>
<text x="265.8" y="126.3">8205A</text>
<text x="372.8" y="131">TTL-Tx</text>
<text x="373.8" y="128.4">RXD0</text>
<text x="391.6" y="127.6">2</text>
<text x="391.6" y="130.2">3</text>
<text x="393.7" y="126.4">1</text>
<text x="393.7" y="128.9">2</text>
<text x="393.7" y="131.4">3</text>
<text x="190.2" y="132.6" transform="rotate(-90 190.2 132.6)">GND</text>
<text x="349.5" y="133.8">R22</text>
<text x="349.5" y="136.3">10k</text>
<text x="392.5" y="133.6">Jumper3</text>
<text x="329.2" y="142.6">R23</text>
<text x="349.5" y="143.9">Q3</text>
<text x="363.5" y="139.8">LLRX0</text>
<text x="385.2" y="139.8">+3.3V</text>
<text x="391.6" y="142.9">1</text>
<text x="392.7" y="140.1">U10</text>
<text x="57.5" y="146.6">R10</text>
<text x="163.4" y="147.6">GND</text>
<text x="205.4" y="147.6">GND</text>
<text x="306.8" y="144.9">TTL-Tx</text>
<text x="329.2" y="147.7">5k</text>
<text x="349.5" y="146.4">2N7002</text>
<text x="372.6" y="148.7">TTL-Rx</text>
<text x="372.8" y="146.2">TTL-Tx</text>
<text x="391.6" y="145.4">2</text>
<text x="391.6" y="148">3</text>
<text x="393.7" y="144.1">1</text>
<text x="57.5" y="151.7">100k</text>
<text x="256.2" y="154.7" transform="rotate(-90 256.2 154.7)">1</text>
<text x="257.5" y="152.6" transform="rotate(-90 257.5 152.6)">1</text>
<text x="258.7" y="154.7" transform="rotate(-90 258.7 154.7)">2</text>
<text x="260" y="152.6" transform="rotate(-90 260 152.6)">2</text>
<text x="261.3" y="154.7" transform="rotate(-90 261.3 154.7)">3</text>
<text x="262.5" y="152.6" transform="rotate(-90 262.5 152.6)">3</text>
<text x="263.8" y="154.7" transform="rotate(-90 263.8 154.7)">4</text>
<text x="265.1" y="152.6" transform="rotate(-90 265.1 152.6)">4</text>
<text x="266.3" y="154.7" transform="rotate(-90 266.3 154.7)">5</text>
<text x="267.6" y="152.6" transform="rotate(-90 267.6 152.6)">5</text>
<text x="268.9" y="154.7" transform="rotate(-90 268.9 154.7)">6</text>
<text x="270.2" y="152.6" transform="rotate(-90 270.2 152.6)">6</text>
<text x="271.4" y="154.7" transform="rotate(-90 271.4 154.7)">7</text>
<text x="272.7" y="152.6" transform="rotate(-90 272.7 152.6)">7</text>
<text x="274" y="154.7" transform="rotate(-90 274 154.7)">8</text>
<text x="275.2" y="152.6" transform="rotate(-90 275.2 152.6)">8</text>
<text x="276.5" y="154.7" transform="rotate(-90 276.5 154.7)">9</text>
<text x="277.8" y="152.6" transform="rotate(-90 277.8 152.6)">9</text>
<text x="279" y="155.7" transform="rotate(-90 279 155.7)">10</text>
<text x="280.3" y="152.6" transform="rotate(-90 280.3 152.6)">10</text>
<text x="283.1" y="150.5">H3</text>
<text x="283.1" y="153.1">MZ254R-11-10-10</text>
<text x="391.6" y="150.5">4</text>
<text x="392.7" y="155.3">USB_TTL</text>
<text x="393.7" y="151.8">4</text>
<text x="71.8" y="158">R12</text>
<text x="71.8" y="160.5">100k</text>
<text x="173.1" y="160.5">U6</text>
<text x="215" y="160.5">U7</text>
<text x="342.4" y="156.4">GND</text>
<text x="385.6" y="157.6">GND</text>
<text x="173.1" y="163.1">RGBLED</text>
<text x="215" y="163.1">RGBLED</text>
<text x="254.4" y="163">GND</text>
<text x="68.2" y="170.4">GND</text>
<text x="146.4" y="170.7">R13</text>
<text x="146.4" y="173.2">R14</text>
<text x="150.3" y="170.7">300</text>
<text x="150.3" y="173.2">220</text>
<text x="188.4" y="170.7">R16</text>
<text x="188.4" y="173.2">R17</text>
<text x="192.2" y="170.7">300</text>
<text x="192.2" y="173.2">220</text>
<text x="88" y="179.6">R24</text>
<text x="146.4" y="175.8">R15</text>
<text x="150.3" y="175.8">220</text>
<text x="188.4" y="175.8">R18</text>
<text x="192.2" y="175.8">220</text>
<text x="42.3" y="184.7">SW1</text>
<text x="88" y="184.7">100k</text>
<text x="96.9" y="184.7">SW2</text>
<text x="14.5" y="188.2">GP0</text>
<text x="41.3" y="187.4">1</text>
<text x="42.3" y="189.8">TS-1088-AR02016</text>
<text x="52.5" y="187.4">2</text>
<text x="70.2" y="188.2">EN</text>
<text x="95.9" y="187.4">1</text>
<text x="96.9" y="189.8">TS-1088-AR02016</text>
<text x="107.1" y="187.4">2</text>
<text x="36" y="221.5">U8</text>
<text x="57.8" y="220.6">R11</text>
<text x="73" y="220.6">R19</text>
<text x="39.3" y="226">4</text>
<text x="41.4" y="227.2">3</text>
<text x="41.4" y="224.7">4</text>
<text x="39.3" y="233.6">1</text>
<text x="41.4" y="232.3">1</text>
<text x="41.4" y="229.8">2</text>
<text x="66.7" y="230.6">SCL</text>
<text x="81.9" y="228">SDA</text>
<text x="36" y="237">USB_TTL</text>
<text x="45.6" y="250.9">H2</text>
<text x="48.7" y="257.5">4</text>
<text x="48.7" y="254.9">5</text>
<text x="50.8" y="256.2">4</text>
<text x="50.8" y="253.6">5</text>
<text x="48.7" y="262.5">2</text>
<text x="48.7" y="260">3</text>
<text x="50.8" y="263.8">1</text>
<text x="50.8" y="261.3">2</text>
<text x="50.8" y="258.7">3</text>
<text x="76.1" y="259.5">OUT</text>
<text x="90" y="262">LD_RX</text>
<text x="34.2" y="268.7">PZ254V-11-05P</text>
<text x="48.7" y="265.1">1</text>
<text x="54.5" y="267.4">R20</text>
<text x="58.3" y="267.4">10k</text>
<text x="72.5" y="269.9">R21</text>
<text x="90" y="264.6">LD_TX</text>
<text x="72.5" y="272.5">20k</text>
<text x="68.9" y="282.4">GND</text>
</g>
<g font-size="1.6">
<text x="27" y="34.3">U2</text>
<text x="138.8" y="33.5">C1</text>
<text x="149" y="33.5">C2</text>
<text x="160.4" y="92">C6</text>
<text x="209.9" y="95.8">C7</text>
<text x="163" y="169" transform="rotate(-90 163 169)">Red</text>
<text x="168.1" y="168.8" transform="rotate(-90 168.1 168.8)">Grn</text>
<text x="173.2" y="169.3" transform="rotate(-90 173.2 169.3)">Blue</text>
<text x="204.9" y="169" transform="rotate(-90 204.9 169)">Red</text>
<text x="210" y="168.8" transform="rotate(-90 210 168.8)">Grn</text>
<text x="215.1" y="169.3" transform="rotate(-90 215.1 169.3)">Blue</text>
</g>
</svg>
